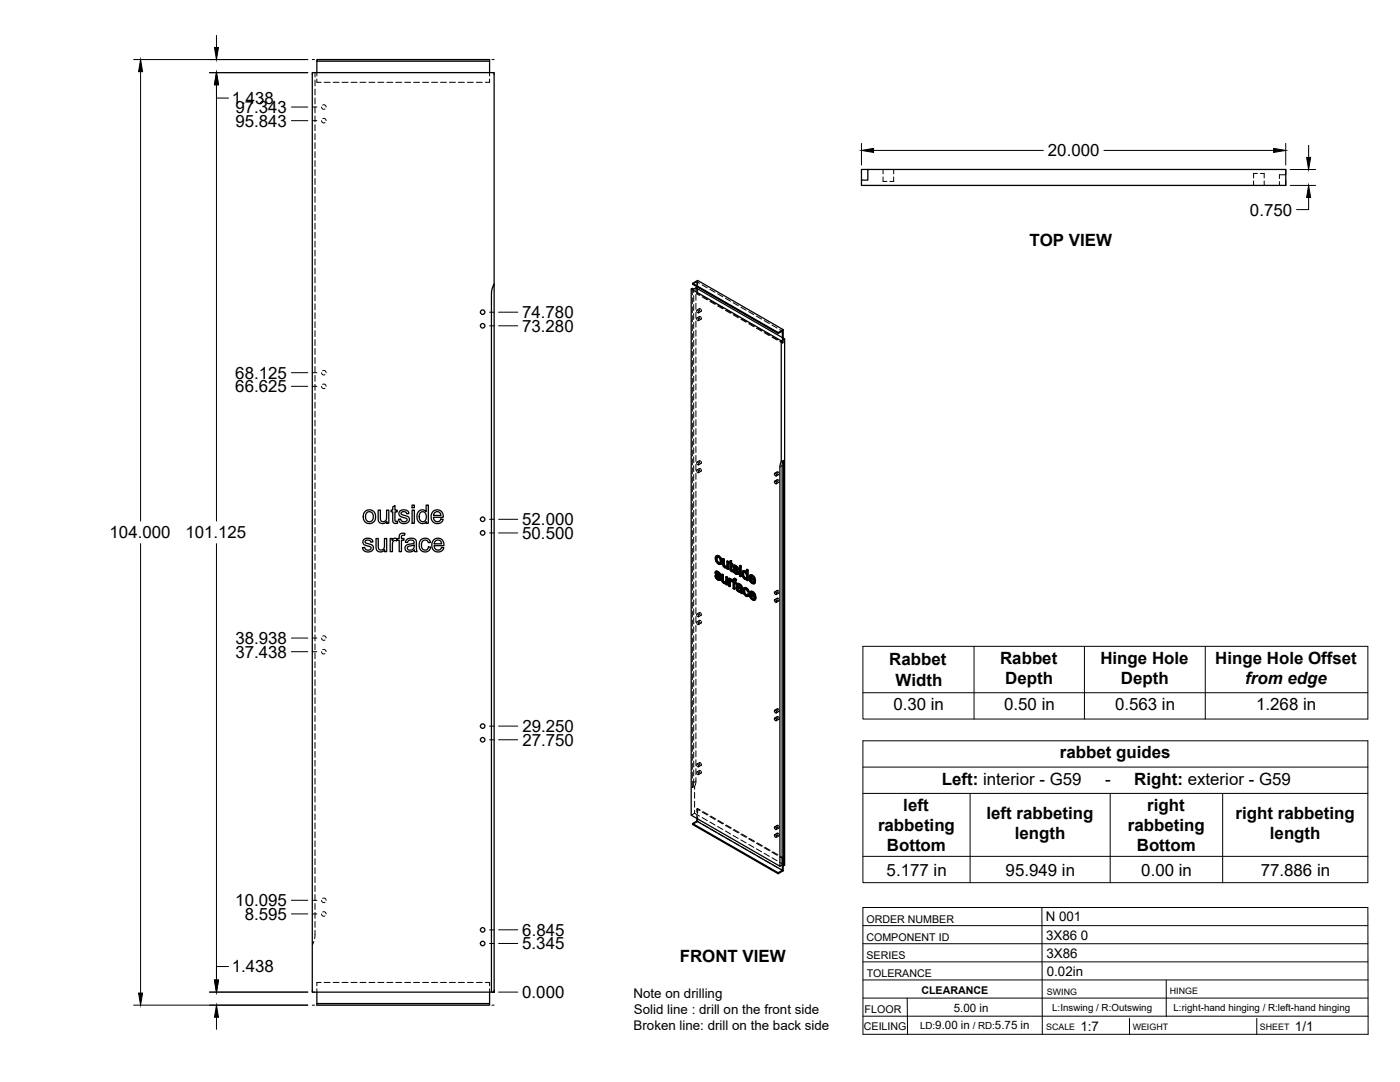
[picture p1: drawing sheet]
<svg xmlns="http://www.w3.org/2000/svg" width="559mm" height="432mm" viewBox="0 0 559 432" stroke-linecap="round" stroke-linejoin="round" font-family="sans-serif">
<!-- layer: Visible -->
<g fill="none" stroke="#000" stroke-width=".51">
<path d="M126.5 24.4v4.6M195.4 24.4h-68.9v-.6h68.9v5.2M346.4 67.6h-2.5v4.3h2.5v-4.3h166.8v6.4h-169.3v-2.1M197.2 113.3v282.6h-1v-278.5l.3-2.5zM197.2 113.3v-84.3h-72.5v366.9h71.5M275.9 115.3l.4-.2 .6 .3 .9-.5 35.4 20.4v209.9l-.5 .3M276.4 113.1l2-1.2 34.2 19.7M278.1 114.4v.7M310.6 132.7l-34.2-19.6v.3l34.2 19.7M312.6 131.6l-2 1.1v.4l1.7-1v2.6M312.6 131.6v3.3M313.2 135.3l-1.4 .7"/>
<path d="M309.2 192l.6 .2 .2 .8-.7-.2zM309.2 188.9l.6 .2 .2 .8-.7-.2zM311.8 184.3v-48.3l-35.9-20.7v210l35.4 20.4M311.8 184.3l-.5 2v159.4M312.7 183.8v161.7l-.5-.3M312.7 183.8l-.9 .5M312.7 183.8l-.5 2v159.4l-.9 .5M145.2 215.4l1.6-.6a1.77 1.77 0 0 1 2 1.5l-.8 .1a1.13 1.13 0 0 0-1.2-.9 1.13 1.13 0 0 0-1 .9l1.1 .6a2.13 2.13 0 0 1 2.1 1.2 2.2 2.2 0 0 1-1.6 2.1 2.2 2.2 0 0 1-2.4-.9l-.3-.8 .9-.2a1.21 1.21 0 0 0 1.2 1.3 1.21 1.21 0 0 0 1.2-1.4l-.8-.3a2.34 2.34 0 0 1-2.3-1.3zM145.8 204a2.63 2.63 0 0 1 4.1 2.2 2.63 2.63 0 0 1-4 2.2 3.3 3.3 0 0 1-.1-4.4zM146.5 204.6l.6-.4a1.97 1.97 0 0 1 1.9 2 1.97 1.97 0 0 1-1.9 2l-.8-.5-.4-.9 .1-1.5zM150.1 214.9h.9v2.9a1.32 1.32 0 0 0 1.3 1.7 1.32 1.32 0 0 0 1.2-1.8v-2.8h.8v5.3h-.7v-.8a1.87 1.87 0 0 1-2.3 .8 1.87 1.87 0 0 1-1.2-2zM150.9 203.6h.9v2.9a1.31 1.31 0 0 0 1.3 1.7 1.31 1.31 0 0 0 1.2-1.8v-2.8h.9v5.2h-.8v-.7a1.87 1.87 0 0 1-2.2 .8 1.87 1.87 0 0 1-1.3-2.1z"/>
<path d="M155.7 214.9h.8v.8a1.27 1.27 0 0 1 2.1-.6l.7-.2v-.6a1.5 1.5 0 0 1 .7-1.4 1.5 1.5 0 0 1 1.6 0l-.1 .7a.81 .81 0 0 0-.9 0 .81 .81 0 0 0-.4 .8v.5h1v.7h-1v4.6h-.9v-4.6h-.7v-.4l-.3 .7-.4-.2a1.21 1.21 0 0 0-1.3 1.7v2.8h-.9zM156.8 202.3l.8-.6v1.9h.9v.7h-.9l.1 3.5 .8 .2 .2 .8-.7 .1a1.16 1.16 0 0 1-1.2-1.6v-3h-.7v-.7h.7zM159.6 204l1.1-.5h1.1a1.53 1.53 0 0 1 1.4 1.4l-.9 .1a1.14 1.14 0 0 0-1.1-.9 1.14 1.14 0 0 0-1.1 1l.8 .4a2.95 2.95 0 0 1 2.4 1.2 2.14 2.14 0 0 1-1.4 2.2 2.14 2.14 0 0 1-2.5-.7l-.4-.9 .9-.2a1.21 1.21 0 0 0 1.3 1.2 1.21 1.21 0 0 0 1.1-1.3l-.7-.3a2.34 2.34 0 0 1-2.3-1.4v-.7zM162.2 215.5l.8-.5 1.6-.2 .9 .3 .6 .7 .4 4.4h-1l-.1-.7-1.7 .8a1.63 1.63 0 0 1-2.1-1.6 1.63 1.63 0 0 1 2.1-1.6l.6-.1a.77 .77 0 0 0 1-.7 .77 .77 0 0 0-1-.8 1.28 1.28 0 0 0-1.6 1l-.9-.1zM162.8 218.2l1.6-.4a.49 .49 0 0 1 .7-.3 .49 .49 0 0 1 .2 .7 1.43 1.43 0 0 1-1.1 1.3 1.43 1.43 0 0 1-1.6-.7zM164.5 203.6h.9v5.2h-.9zM164.5 201.6h.9v1h-.9zM167.1 204.1a1.99 1.99 0 0 1 3 .1v-2.6h.9v7.2h-.9v-.6a2.17 2.17 0 0 1-2.6 .4 2.17 2.17 0 0 1-1.1-2.4l.2-1.2zM167.7 204.7l.6-.4a2.07 2.07 0 0 1 1.9 1.4 2.07 2.07 0 0 1-.8 2.3v.1a1.79 1.79 0 0 1-1.9-.7 1.79 1.79 0 0 1-.1-2zM168 215.4a2.24 2.24 0 0 1 3.8 1.1l-.9 .1a1.44 1.44 0 0 0-1.8-1 1.44 1.44 0 0 0-.9 1.9l.3 1.4a1.33 1.33 0 0 0 1.5 .6 1.33 1.33 0 0 0 1-1.3l.9 .2-.4 1a2.4 2.4 0 0 1-3 .6 2.4 2.4 0 0 1-1.2-2.8zM172.8 204.2a2.45 2.45 0 0 1 2.9-.5 2.45 2.45 0 0 1 1.2 2.7h-3.9l.2 .9a1.49 1.49 0 0 0 1.4 .9 1.49 1.49 0 0 0 1.4-1.1l.9 .1a2.57 2.57 0 0 1-3.5 1.5 2.57 2.57 0 0 1-1.1-3.7zM173 215.5a2.45 2.45 0 0 1 3-.4 2.45 2.45 0 0 1 1.2 2.7h-3.9l.2 .8a1.49 1.49 0 0 0 1.4 .9 1.49 1.49 0 0 0 1.4-1l.9 .1-.4 .8a2.66 2.66 0 0 1-3.7 .3 2.66 2.66 0 0 1-.4-3.7z"/>
<path d="M173.5 204.6l.6-.4 1 .1 .6 .5 .3 .9h-3zM173.8 215.9l.6-.3a1.42 1.42 0 0 1 1.9 1.4h-3zM285.4 229.8l.4 .2M285.7 228l.9 .1M285.8 230l.2-.2 .2 .6-.2 .2zM285.9 228.7l.4 .3M285.9 228.9l1.5 1.1M285.9 221.8h1.1zM285.9 221.8l-.3 .5-.1 1 .9 1.5a.98 .98 0 0 0 1.4 .2M286 227.9l-.4 .2M286 223.1l.2 .9M286 230.6l.5 .4h.5"/>
<path d="M286 228.1h.6l.5 .4M286 229.8h-.6l.5 1.1 .8 .6h.7M286.1 229.2l1.5 1.2M286.1 228.5v.1M286.1 228.8l-.2-.2 .6 .1 .9 1M286.2 224l.2-.1 .6 .6-.3 .2zM286.2 230.4l.5 .5M286.2 227.9l-.6 .3-.1 .6 1.5 1.8-.1 .5M286.4 222.3l-.2 .6M286.4 228.2l1.1 .8M286.4 223.9l-.2-1-.2 .2a.67 .67 0 0 1 .6-.9 .67 .67 0 0 1 .7 .8l.2 .9a.55 .55 0 0 1-.1 .7 .55 .55 0 0 1-.7 .1M286.5 231l.4 .1"/>
<path d="M286.7 221.9l.9 .9 .2-.1 .4 1.3M286.9 228.6l.4 .5 .2-.1 .2 .5-.3 .2-.1-.6M287 224.5l.3 .1M287 221.8l.8 .9M287 231.1h-.1M287.1 230.1l.3 .5 .2-.2 .1 .5M287.4 230.6l.1 .5 .2-.2-.1 .5M287.5 231.1l-.1 .4 .2-.1-.3 .2M287.6 222.8l.4 1.4 .2-.2-.2 .9M287.8 225.1l-.2 .1M288 224.2l-.2 .9M288 229.2l.7 .2v2.2"/>
<path d="M288.5 223l.6 .1 .1 2.2M288.5 229.5v2.2l.2-.1 .2 .4M288.5 231.7l.2 .4 .5 .2M288.7 232.1l.9 .3-.2 .1M288.7 229.4l-.7-.2 .1 2.5 .8 1.1h.9M288.9 223.2v2.3l.3-.2 .1 .5M288.9 225.5l.2 .4 .6 .2M289 232.4l.4 .1M289.1 225.9l.3 .3h.6l-.2 .1M289.1 223.1l-.6-.1 .1 2.7 .7 .9 .9-.1v.5l.4 .2M289.4 226.2l.4 .1M289.7 230.2l.7 .1v3l-.2 .2v-3"/>
<path d="M289.8 232.8v.4l.4 .3M289.8 232.8l-.2 .1M290.1 224l.7 .1v3l-.2 .1v-3M290.2 226.6l-.2 .1M290.4 230.3l-.7-.1v1.8l-.3 .5M290.8 224.1l-.7-.1v1.9l-.3 .4M290.8 230.8l.7 .1v.4M291.2 231.1v.4l.8-.3M291.3 224.4l-.3 .1v.4l.3 .1 .1 2.5 .4 .5 .7 .1-.1-.5h-.4M291.3 223.9l.7-.2v1.1M291.4 232l.1 2-.2 .1v-1.6M291.5 230.9l-.7-.1v3l.5 .3"/>
<path d="M291.5 231.3l.5-.1 .4 .3M291.6 231.8v.1M291.7 231.1l-.3 .2M291.8 223.9v1l.6 .1M291.8 224.9l.6 .1-.2 .6v-.4M291.8 231.3l.4 .4M291.8 227.4l.4 .1M291.9 227.5l.5 .1M292 223.7l-.7 .2v.8l-.3-.2M292 225.4v1.8M292.1 232.1l-.6-.3v.6M292.2 231.6h.4v.3z"/>
<path d="M292.2 225.6l-.4-.3v2l.3 .1M292.2 232.1l.4 .2v2.6l.5 .2M292.2 231.6v.5M292.2 231.8l-.1 .3M292.2 227.7l.1 .5M292.2 232.1h-.1M292.5 227.4l.4 .2M292.8 225.7h.9M292.9 230.9l1.1 .3M292.9 227.6l.2-.1 .2 .5-.2 .2zM293 226.3l.4 .4M293 226.5l1.5 1.1"/>
<path d="M293.1 232.1l.7 .2-.2 .5v-.4M293.1 225.5l-.3 .2M293.1 230.8l-.3 .2M293.1 228.2l.5 .4h.6M293.1 225.7l1.2 .4M293.1 227.5l-.6-.1 .4 1 1 .8 .6-.1M293.2 226.8l1.6 1.2M293.2 226.1v.1M293.3 226.4l-.3-.2 .7 .2 .8 .9M293.3 231.5v.5M293.3 232.6v2.4l-.2 .1v-2.6l.5 .3M293.3 231.1l.7 .1-.3 .6 .1-.4"/>
<path d="M293.3 228l.5 .5M293.3 225.6l-.6 .2-.1 .6 1.5 1.8-.1 .5M293.5 225.8l1.1 .8M293.6 230.9l-.8 .1-.2 .6M293.6 228.6l.4 .1M293.7 231.8l-.6-.3v.6l.7 .2M294 233l-.2 .4 .5 .3M294 233l.6-.2 .6 .2M294 226.3l.4 .4 .2-.1 .2 .5-.3 .2-.1-.6M294.1 234.2l.6-.1 .9 .4M294.1 228.7h-.1M294.2 227.8l.3 .4 .3-.2 .1 .6"/>
<path d="M294.2 235l.2 .4 .6 .2M294.3 234.8l.3 .5M294.3 234.1l-.3 .2M294.4 235.4l.3 .4h.7h-.7M294.4 234.7l-.1 .1M294.4 232.9l1.4 .5M294.5 234.7l.4 .1a.59 .59 0 0 1 .6 .3 .59 .59 0 0 1-.1 .7l-.2 .1M294.5 234.7l-.2 .1M294.5 234.7l-.1 .2M294.5 228.2l.1 .5 .3-.1-.2 .4M294.6 233.4l-.3 .3 .3-.3 .7 .5a.36 .36 0 0 1 .3 .4 .36 .36 0 0 1-.4 .3l-.8-.3M294.6 234.1l-.8 .3 .1 .9 .9 .9h.8l.6 .7"/>
<path d="M294.6 228.7l-.1 .4 .2-.1-.3 .2M294.6 232.8l-.5 .2M295 233.2l1.1 .6M295.2 226.9l.6 .1zM295.2 225.7l.6 .1zM295.2 226.9v3l.4 .2M295.2 225.7v.6l.4 .2M295.6 233.6l.6 .7M295.8 227v3l-.2 .1v-3M295.8 225.8l-.2 .7v-.5M295.8 234l.2 .4 .2-.1 .1 2.1M296 234.4v2.1l.3-.1 .1 .4-.2 .1-.2-.4"/>
<path d="M296.6 229.2l.2 1M296.6 227.8h.9l.4 .4M296.7 227.8l-.2 .1M296.8 230.2l.2-.2 .5 .6-.2 .1zM296.8 228.4l.6 .1 .5 1v1.1l-.6 .1M296.8 228.4l-.2 .8 .2-.2 .2 1M296.8 228.4h.1M296.9 227.7l-.2 .1M297 228.3l-.2 .7M297 235.9l.2 1 .2-.1 .6 .5M297.1 234.6h.9l.7 .7M297.2 236.9l.6 .6 .5-.1"/>
<path d="M297.2 228l.7 .3M297.3 234.5l-.4 .2M297.4 235.1l-.2 .7M297.5 227.8l-.5-.1a1.76 1.76 0 0 0-.2 3.1l.7 .4 .5-.1M297.5 230.6l.3 .1M297.8 234.8l.6 .6 .3-.1 .3 .9-.2 .1-.4-.9M297.9 227.3l.7 .1v4.2l-.2 .1v-4.1M298 231.1v.4l.4 .2M298 231.1l-.2 .1M298 234.6a1.11 1.11 0 0 0-1.4 .3 1.11 1.11 0 0 0 0 1.4l.7 1.3 1.2 .4M298.4 237.1l.4 .3M298.6 227.4l-.7-.1v1.5l-.3-.5"/>
<path d="M298.8 236.3l-.4-.2-.4-.7a.52 .52 0 0 0-.8-.2 .52 .52 0 0 0 0 .8l.2 .8M298.8 237.4l.3-.1-.6 .7zM299.1 237.3l-.5-.3-.4 .6-.4-.1M299.3 229.6l1.1-.1 .8 .9M299.4 230.5l1.5 .9-.5-1.1a.52 .52 0 0 0-.6-.3 .52 .52 0 0 0-.4 .5l.2-.1 1.2 .7M299.4 236.1h1.1l.8 .9M299.6 237.1l1.4 .8-.5-1a.51 .51 0 0 0-.5-.4 .51 .51 0 0 0-.4 .6l1.4 .5M299.6 231.8l.6 .6h.6M299.6 231.1l.2 .6M299.8 230l-.2 .4M299.8 237.6l.2 .7M299.8 238.4l.5 .6 .6-.1"/>
<path d="M299.9 236.5l-.1 .4M300.1 229.7l.9 .8 .2-.1 .3 1.4M300.2 232.4l.4 .1M300.3 236.2l.8 .9 .2-.1 .4 1.3M300.3 239l.4 .1M300.4 229.5l-.9-.1-.6 .8 .2 1.3 .7 1.1a.95 .95 0 0 0 1 .4 .95 .95 0 0 0 .7-.6M300.5 236.1l-.7-.2-.7 .7 .1 1.5 .8 1.1a.94 .94 0 0 0 .9 .4 .94 .94 0 0 0 .8-.7M300.7 232.4l-.1 .1M300.8 239l-.1 .1M300.9 232.2l.4 .3M301 230.5l.3 1.4 .2-.1-.2 .1M301 238.7l.5 .4"/>
<path d="M301.1 237.1l.4 1.4 .2-.2-.2 .2M301.3 232l-1.9-1.1 .2 .9 .2-.1 .6 .6M301.5 238.6l-2-1.1 .3 .9 .2-.1 .5 .5M301.5 232.4l-.5 .5M301.5 232.4l-.4-.3-.5 .4M301.7 238.9l-.5 .6M301.7 238.9l-.5-.3-.5 .5M309.2 236.2l.6 .2 .2 .8-.7-.2zM309.2 239.4l.6 .1 .2 .8-.7-.2zM309.2 286.6l.6 .2 .2 .7-.7-.1zM309.2 283.5l.6 .1 .2 .8-.7-.1zM278.1 326.6v1.1l-1.7 1v.3l34.2 19.7v-.4l-34.2-19.6"/>
<path d="M278.1 327.7l34.2 19.6-1.7 1M309.2 330l.6 .2 .2 .8-.7-.2zM309.2 333.1l.6 .2 .2 .8-.7-.2zM312.3 345.2v2.1M312.6 345.4v2.1l-2 1.2M126.5 395.9v5.3h68.9v-.7h-68.9M195.4 395.9v4.6"/>
<circle cx="192.6" cy="124.6" r=".9"/>
<circle cx="192.6" cy="130" r=".9"/>
<circle cx="192.6" cy="212.7" r=".9"/>
<circle cx="192.6" cy="207.2" r=".9"/>
<circle cx="192.6" cy="295.2" r=".9"/>
<circle cx="192.6" cy="289.8" r=".9"/>
<circle cx="192.6" cy="371.1" r=".9"/>
<circle cx="192.6" cy="376.5" r=".9"/>
</g>
<!-- layer: Hidden -->
<g fill="none" stroke="#000" stroke-width=".4">
<path d="M125.7 29v1.8M125.7 31.9v2.4M125.7 35.5v2.4M125.7 39.1v2.4M126.5 29v1.3M126.5 31.5v1.4h1.7M129.4 32.9h2.4M133 32.9h2.3M136.5 32.9h2.4M140.1 32.9h2.4M143.7 32.9h2.3M147.3 32.9h2.3"/>
<path d="M150.8 32.9h2.4M154.4 32.9h2.4M158 32.9h2.3M161.5 32.9h2.4M165.1 32.9h2.4M168.7 32.9h2.4M172.3 32.9h2.3M175.8 32.9h2.4M179.4 32.9h2.4M183 32.9h2.4M186.5 32.9h2.4M190.1 32.9h2.4"/>
<path d="M195.4 29v1.3M195.4 31.5v1.4h-1.7M125.7 42.7v2.3M125.7 46.2v2.4M125.7 49.8v2.4M125.7 53.4v2.4M125.7 56.9v2.4M128.4 48.2l.4 .7h.9M128.4 42.7l.4 .8h.9M128.8 47.4h1l.4 .8M128.8 41.9l1 .1 .4 .7M125.7 60.5v2.4"/>
<path d="M125.7 64.1v2.4M125.7 67.6v2.4M125.7 71.2v2.4M125.7 74.8v2.4M125.7 78.4v2.4M352.5 70.6v1.8h1.5M352.5 67.6v1.8M356.7 70.6v1.8h-1.5M356.7 67.6v1.8M500.4 72.2v1.8M501.9 69.2h-1.5v1.8M503.1 69.2h1.5v1.8"/>
<path d="M504.6 72.2v1.8M510.7 72.5v1.5M513.2 69.7h-2.5v1.6M125.7 81.9v2.4M125.7 85.5v2.4M125.7 89.1v2.4M125.7 92.7v2.3M125.7 96.2v2.4M125.7 99.8v2.4M125.7 103.4v2.3M125.7 107v2.3M125.7 110.5v2.4"/>
<path d="M125.7 114.1v2.4M125.7 117.7v2.3M276.3 115.1v2.6M276.3 118.9v2.3M276.9 115.4v1.4M276.9 118v2.4M277.8 114.9v1.4M277.8 117.5v2.3M278.1 112.5v1.9M278.1 115.1v2.2M278.1 112.5l-1.7 .9M278.1 112.5l1.1 .6"/>
<path d="M278.4 117.1l-.3 .2 1.1 .6M278.4 111.9v2M278.4 115.1v2M278.4 117.1l1.1 .6M280.2 113.7l2.1 1.2M280.2 118.5l2.1 1.2M280.6 118.3l2 1.2M283.3 115.5l2.1 1.1M286.4 117.2l2.1 1.2M289.5 119l2.1 1.2M125.7 121.2v2.4M125.7 124.8v2.4"/>
<path d="M125.7 128.4v2.4M125.7 132v2.3M125.7 135.5v2.4M125.7 139.1v2.4M276.3 122.4v2.4M276.3 126v2.4M276.3 129.6v2.4M276.3 133.1v2.4M276.3 136.7v2.4M276.9 121.6v2.3M276.9 125.1v2.4M276.9 128.7v2.4"/>
<path d="M276.9 132.3v2.4M276.9 135.8v2.4M276.9 139.4v2.4M277.8 121v2.4M277.8 124.6v2.4M277.8 128.2v2.4M277.8 131.8v2.3M277.8 135.3v2.4M277.8 138.9v2.4M278.2 126.9a.56 .56 0 0 1 .7 .3 .56 .56 0 0 1-.4 .8l-.4-.7zM278.2 123.8a.56 .56 0 0 1 .7 .3 .56 .56 0 0 1-.4 .7l-.4-.6zM279.1 126.4a.55 .55 0 0 1 .8 .3 .55 .55 0 0 1-.4 .7z"/>
<path d="M279.1 123.3a.54 .54 0 0 1 .8 .2 .54 .54 0 0 1-.4 .7zM279.2 126.3l-1 .6M279.2 123.2l-1 .6M279.8 127.4l-1 .6M279.8 124.3l-1 .6M283.3 120.3l2.1 1.2M283.7 120.1l2 1.2M286.4 122.1l2.1 1.2M286.7 121.9l2.1 1.2M289.5 123.8l2.1 1.2M289.9 123.7l2 1.1M292.6 120.8l2.1 1.2"/>
<path d="M292.6 125.6l2.1 1.2M292.9 125.4l2.1 1.2M295.7 122.6l2.1 1.2M295.7 127.4l2.1 1.2M296 127.2l2.1 1.2M298.8 124.4l2.1 1.2M298.8 129.2l2.1 1.2M299.1 129l2.1 1.2M301.9 126.2l2.1 1.1M301.9 131l2.1 1.2M302.2 130.8l2.1 1.2M305 127.9l2.1 1.2"/>
<path d="M305 132.8l2.1 1.1M305.3 132.6l2.1 1.2M308.1 129.7l2.1 1.2M308.1 134.5l2.1 1.2M308.4 134.3l2.1 1.3M311.2 131.5l1.1 .6M311.2 136.3l1.1 .6M311.5 136.1l1.1 .7M312.3 134.7v2.2l.3-.1v-1.9M125.7 142.7v2.4M125.7 146.2v2.4M125.7 149.8v2.4"/>
<path d="M125.7 153.4v2.4M125.7 157v2.3M128.4 154.2l.4 .8h.9M128.4 148.7l.4 .8h.9M128.8 153.4h1l.4 .8M128.8 148h1l.4 .7M276.3 140.3v2.4M276.3 143.8v2.4M276.3 147.4v2.4M276.3 151v2.4M276.3 154.6v2.4M276.3 158.1v2.4"/>
<path d="M276.9 143v2.4M276.9 146.6v2.3M276.9 150.1v2.4M276.9 153.7v2.4M276.9 157.3v2.4M277.8 142.5v2.3M277.8 146.1v2.3M277.8 149.6v2.4M277.8 153.2v2.4M277.8 156.8v2.3M125.7 160.5v2.4M125.7 164.1v2.4"/>
<path d="M125.7 167.7v2.4M125.7 171.2v2.4M125.7 174.8v2.4M125.7 178.4v2.4M276.3 161.7v2.4M276.3 165.3v2.4M276.3 168.9v2.3M276.3 172.4v2.4M276.3 176v2.4M276.3 179.6v2.3M276.9 160.8v2.4M276.9 164.4v2.4"/>
<path d="M276.9 168v2.4M276.9 171.6v2.3M276.9 175.1v2.4M276.9 178.7v2.4M277.8 160.3v2.4M277.8 163.9v2.4M277.8 167.5v2.4M277.8 171v2.4M277.8 174.6v2.4M277.8 178.2v2.4M125.7 181.9v2.4M125.7 185.5v2.4"/>
<path d="M125.7 189.1v2.4M125.7 192.7v2.4M125.7 196.2v2.4M125.7 199.8v2.4M276.3 183.2v2.3M276.3 186.7v2.4M276.3 190.3v2.4M276.3 193.9v2.3M276.3 197.4v2.4M276.9 182.3v2.4M276.9 185.8v2.4M276.9 189.4v2.4"/>
<path d="M276.9 193v2.4M276.9 196.6v2.3M277.8 181.8v2.4M277.8 185.3v2.4M277.8 188.9v2.4M277.8 192.5v2.4M277.8 196v2.4M277.8 199.6v2.4M278.1 187.6a.55 .55 0 0 1 .8 .3 .55 .55 0 0 1-.4 .7zM278.2 184.5a.55 .55 0 0 1 .7 .3 .55 .55 0 0 1-.4 .7l-.4-.5zM279.2 187a.56 .56 0 0 1 .7 .3 .56 .56 0 0 1-.4 .7l-.4-.6zM279.2 183.9a.56 .56 0 0 1 .7 .3 .56 .56 0 0 1-.4 .7l-.4-.6z"/>
<path d="M279.2 187l-1 .5M279.2 183.9l-1 .5M279.8 188.1l-1 .5M279.8 185l-1 .5M310.2 191.5a.53 .53 0 0 1 .7 .2 .53 .53 0 0 1-.4 .7zM310.2 188.3a.53 .53 0 0 1 .7 .3 .53 .53 0 0 1-.4 .7zM310.2 191.4l-1 .6M310.2 188.3l-1 .6M310.9 192.5l-1 .6M310.9 189.4l-1 .6M125.7 203.4v2.4M125.7 207v2.3"/>
<path d="M125.7 210.5v2.4M125.7 214.1v2.4M125.7 217.7v2.3M276.3 201v2.4M276.3 204.6v2.4M276.3 208.2v2.3M276.3 211.7v2.4M276.3 215.3v2.4M276.3 218.9v2.4M276.9 200.1v2.4M276.9 203.7v2.4M276.9 207.3v2.4"/>
<path d="M276.9 210.9v2.3M276.9 214.4v2.4M276.9 218v2.4M277.8 203.2v2.4M277.8 206.8v2.3M277.8 210.3v2.4M277.8 213.9v2.4M277.8 217.5v2.4M125.7 221.3v2.3M125.7 224.8v2.4M125.7 228.4v2.4M125.7 232v2.3"/>
<path d="M125.7 235.5v2.4M125.7 239.1v2.4M276.3 222.4v2.4M276.3 226v2.4M276.3 229.6v2.4M276.3 233.2v2.3M276.3 236.7v2.4M276.9 221.6v2.3M276.9 225.1v2.4M276.9 228.7v2.4M276.9 232.3v2.4M276.9 235.9v2.3"/>
<path d="M276.9 239.4v2.4M277.8 221v2.4M277.8 224.6v2.4M277.8 228.2v2.4M277.8 231.8v2.3M277.8 235.3v2.4M277.8 238.9v2.4M285.6 229.7l.3 .9-.2 .1M285.7 228.4l-.2 .6M285.7 228.1l-.3 .4M285.7 222.7l.4 1.3-.2 .2M285.7 228.9l.3 .4-.2 .1"/>
<path d="M285.9 228l-.4 .2M285.9 230.6l.8 .7-.2 .1M286 229.3l1.2 1.1-.3 .1M286.1 224l.9 1-.3 .1M286.1 228.5h.5l-.2 .2M286.1 221.7l-.6 1.1M286.2 222.3l.8-.1-.3 .2M286.6 228.5l.4 .4-.2 .1M286.7 231.3l.6 .2-.3 .1M287 222.2l.5 .6-.2 .2M287 225l.6 .1-.2 .2M287 228.9l.2 .5-.2 .1"/>
<path d="M287.1 231h-.1M287.1 231l-.1 .1M287.2 230.4l.1 .3-.2 .2M287.2 229.4l.5 .1M287.3 230.7l-.2 .3M287.5 231.4l-.2 .1M287.5 224.6h-.2M287.5 222.8l.2 1-.2 .1M287.7 223.8l-.4 .9M287.8 225.1h-.2M288.3 229.1v2.4l-.2 .1M288.3 231.5l-.1 .6"/>
<path d="M288.4 231.9l.3 .4-.2 .2M288.7 222.9v2.3l-.2 .2M288.7 225.2l-.1 .6M288.7 232.3l.5 .4-.3 .1M288.8 225.7l.3 .4-.2 .1M289.1 226.1l.5 .4-.3 .1M289.2 232.7h.8l-.2 .1M289.6 226.5l.8-.1-.2 .1M289.6 232.4h.1M289.8 232.4l-.3 .1M289.8 232.8h.1M289.9 232.2l-.3 .2"/>
<path d="M289.9 230.1v1.9l-.3 .3M290 232.7l-.2 .5M290 233.1l.4 .2M290 226.2h.1M290.2 226.1l-.3 .2M290.2 226.5v.1M290.3 226l-.3 .2M290.3 223.8v1.9l-.3 .4M290.4 226.4l-.2 .6M290.4 226.9l.4 .2M291.1 230.7v3l-.3 .1M291.1 233.7l.4 .3"/>
<path d="M291.2 224.7l.4 .2-.3 .1M291.2 224.3l-.2 .6M291.3 224.4l.3 .1M291.5 231.3v.1M291.6 224.9v2.4l-.2 .1M291.6 223.8l-.3 .9M291.6 227.3l.2 .3-.2 .2M291.7 231.2l-.5 .3M291.7 231.7l-.1 .1M291.7 231.7h.3l-.2 .1M291.8 225.3l.2-.1v.2M291.8 227.6l.4 .3-.2 .1"/>
<path d="M292 231.7l.3 .3M292 225.2l.4 .2M292.2 227.9l.3 .2M292.2 231.8l.3-.1-.2 .3M292.3 232l-.1 .1M292.4 231.5l.1 .1M292.5 231.9l.3 .2-.2 .2M292.5 231.7l-.3 .4M292.5 231.5l-.3 .2M292.6 231.6l.2 .2M292.7 227.3l.3 .9-.2 .1M292.8 226l-.1 .6"/>
<path d="M292.8 232.1v2.7l-.2 .1M292.8 234.8l.5 .2M292.9 226.5l.3 .4-.3 .2M292.9 225.7l-.4 .4M292.9 231l-.3 .9M293 225.6l-.4 .2M293 230.8l-.3 .3M293 228.2l.8 .7-.2 .1M293.1 232.5l.2-.1v.2M293.1 226.1h.1M293.1 231.5h.2M293.2 226.9l1.1 1.1-.3 .1"/>
<path d="M293.3 232.4l.5 .3M293.3 226l-.2 .2M293.3 226l.5 .1-.3 .2M293.4 231.4l.2 .1-.2 .1M293.6 231.5l.3 .1M293.8 226.1l.4 .4-.3 .1M293.8 228.9l.6 .2-.3 .1M294 234.6l.2 .8-.2 .1M294 233l.3-.1-.5 .5M294 233.3l.5 .3M294.1 234.3l-.3 .4M294.2 228.6h.1"/>
<path d="M294.2 226.5l.1 .5-.2 .1M294.2 234.1l-.4 .3M294.2 235.4l.7 .6-.3 .1M294.3 228.6l-.2 .1M294.3 228l-.1 .5M294.3 227l.5 .1M294.4 228.3l-.1 .3M294.5 233.4h.1M294.5 234.7h.1M294.5 234.7h-.1M294.6 234.6l-.3 .2M294.6 229l-.2 .1"/>
<path d="M294.7 234.6l1.1 .4-.2 .1M294.7 233.3l.5 .1-.3 .2M294.9 236l.5 .2-.3 .1M295.2 233.4l.5 .5-.3 .1M295.4 236.2l.4-.1-.2 .1M295.4 226.7v3l-.2 .2M295.4 225.6l-.2 .7M295.4 229.7l.4 .3M295.4 226.2l.4 .2M295.6 234.5h.2M295.6 235.7l-.2 .2M295.7 233.9l.1 .5-.2 .1"/>
<path d="M295.7 235.6l-.2 .2M295.8 235l-.3 .7M295.8 234.4l-.2 .3M295.8 236.1l-.1 .5M295.9 236.5l.5 .3M296.4 228.8l.1 .9-.2 .1M296.5 229.7l.4 .8-.2 .1M296.5 228l-.4 .9M296.7 227.8l-.5 .4M296.8 235.5l.3 1.4-.2 .1M296.9 230.5l.6 .5-.3 .1M296.9 234.8l-.3 .9"/>
<path d="M297 228.3h.5l-.2 .1M297 228.3l-.2 .1M297 228.3h.1M297.1 236.9l.9 .9-.2 .1M297.1 234.5l-.4 .4M297.4 235.1l-.2 .1M297.5 235l.5 .1-.2 .1M297.5 231l.5 .1M297.5 228.3l.5 .6-.2 .1M297.9 228.3l.3 .4M298 237.8l.7 .1M298 235.1l.4 .3-.2 .2"/>
<path d="M298 228.9l.2 .7-.2 .4M298 230.6l-.2 .1M298.2 227.2l-.3 1.6M298.2 229.9l-.4 .8M298.2 231l-.2 .5M298.2 231.4l.4 .2M298.4 235.4l.2 .6-.2 .1M298.4 237.4h-.1M298.6 236l.4 .2M298.6 237l-.4 .6M299.1 230.4l.4 1.4-.2 .1M299.3 237l.3 1.3-.2 .1"/>
<path d="M299.4 230.9l.2-.1v.3M299.5 231.8l.9 .9-.2 .1M299.5 229.4l-.6 1.1M299.5 237.5l.2-.2 .1 .3M299.6 238.3l.9 .9-.2 .2M299.6 230.8l1.9 1.1M299.6 236l-.5 1.1M299.7 237.3l2 1.2M299.8 230h-.2M299.9 229.9l.5 .1-.3 .1M299.9 236.5l-.1 .1M300 236.5h.5l-.2 .1"/>
<path d="M300.4 230l.5 .5-.2 .2M300.4 232.7l.7 .2-.2 .1M300.5 236.5l.6 .6-.3 .1M300.5 239.2l.8 .2-.2 .1M300.8 232.3v.1M300.8 232.3l-.1 .1M300.8 231.1l.3 .1M300.9 232.3l-.2 .2M300.9 230.5l.2 .7-.2 .2M300.9 238.9h.1M300.9 238.9l-.1 .1M301 237.6l.2 .2"/>
<path d="M301 238.9l-.2 .1M301.1 237.1l.1 .7-.2 .1M301.1 232.1l-.3 .2M301.2 238.6l-.3 .3M301.2 232.8l-.1 .1M301.4 239.4h-.1M310.2 235.6a.53 .53 0 0 1 .7 .3 .53 .53 0 0 1-.4 .7zM310.2 238.8a.53 .53 0 0 1 .7 .3 .53 .53 0 0 1-.4 .7zM310.2 235.6l-1 .6M310.2 238.7l-1 .6M310.9 236.7l-1 .6M310.9 239.8l-1 .6"/>
<path d="M125.7 242.7v2.4M125.7 246.3v2.3M125.7 249.8v2.4M125.7 253.4v2.4M125.7 257v2.4M128.4 254.7l.5 .8 .8-.1M128.8 253.9h1l.4 .7M128.8 259.3l.8-.1 .6 .9M276.3 240.3v2.4M276.3 243.9v2.4M276.3 247.4v2.4M276.3 251v2.4"/>
<path d="M276.3 254.6v2.4M276.3 258.1v2.4M276.9 243v2.4M276.9 246.6v2.4M276.9 250.1v2.4M276.9 253.7v2.4M276.9 257.3v2.4M277.8 242.5v2.4M277.8 246.1v2.3M277.8 249.6v2.4M277.8 253.2v2.4M277.8 256.8v2.3"/>
<path d="M278.2 245.1a.56 .56 0 0 1 .7 .3 .56 .56 0 0 1-.4 .7l-.4-.6zM278.2 248.2a.56 .56 0 0 1 .7 .3 .56 .56 0 0 1-.4 .7l-.4-.6zM279.1 247.7a.54 .54 0 0 1 .8 .2 .54 .54 0 0 1-.4 .7zM279.2 244.5a.56 .56 0 0 1 .7 .3 .56 .56 0 0 1-.4 .7l-.4-.5zM279.2 244.5l-1 .5M279.2 247.6l-1 .6M279.8 245.6l-1 .5M279.8 248.7l-1 .6M125.7 260.5v2.4M125.7 264.1v2.4M125.7 267.7v2.4M125.7 271.3v2.3"/>
<path d="M125.7 274.8v2.4M125.7 278.4v2.4M128.4 260.1l.4 .8h.9M276.3 261.7v2.4M276.3 265.3v2.4M276.3 268.9v2.4M276.3 272.4v2.4M276.3 276v2.4M276.3 279.6v2.4M276.9 260.9v2.3M276.9 264.4v2.4M276.9 268v2.4"/>
<path d="M276.9 271.6v2.4M276.9 275.1v2.4M276.9 278.7v2.4M277.8 260.4v2.3M277.8 263.9v2.4M277.8 267.5v2.4M277.8 271.1v2.3M277.8 274.6v2.4M277.8 278.2v2.4M125.7 282v2.4M125.7 285.5v2.4M125.7 289.1v2.4"/>
<path d="M125.7 292.7v2.4M125.7 296.3v2.3M125.7 299.8v2.4M276.3 283.2v2.3M276.3 286.7v2.4M276.3 290.3v2.4M276.3 293.9v2.3M276.3 297.5v2.3M276.9 282.3v2.4M276.9 285.9v2.3M276.9 289.4v2.4M276.9 293v2.4"/>
<path d="M276.9 296.6v2.4M277.8 281.8v2.4M277.8 285.3v2.4M277.8 288.9v2.4M277.8 292.5v2.4M277.8 296.1v2.4M277.8 299.6v2.4M310.2 286a.53 .53 0 0 1 .7 .3 .53 .53 0 0 1-.4 .7zM310.2 282.9a.53 .53 0 0 1 .7 .3 .53 .53 0 0 1-.4 .7zM310.2 285.9l-1 .6M310.2 282.8l-1 .6M310.9 287l-1 .6"/>
<path d="M310.9 283.9l-1 .6M125.7 303.4v2.4M125.7 307v2.4M125.7 310.6v2.3M125.7 314.1v2.4M125.7 317.7v2.4M276.3 301v2.4M276.3 304.6v2.4M276.3 308.2v2.3M276.9 310.9l-.1 2.3-.5 1.1M276.9 300.1v2.4M276.9 303.7v2.4"/>
<path d="M276.9 307.3v2.4M277.2 313.8v1.2M277.2 316.2v2.4M277.2 319.8v2.4M277.8 310.3l-.1 2.4a1.87 1.87 0 0 1-1.4 1.6v-2.6M277.8 303.2v2.4M277.8 306.8v2.4M278.1 308.1a.54 .54 0 0 1 .8 .3 .54 .54 0 0 1-.4 .7zM278.2 304.9a.56 .56 0 0 1 .7 .4 .56 .56 0 0 1-.4 .7l-.4-.5zM279.2 304.4a.56 .56 0 0 1 .7 .3 .56 .56 0 0 1-.4 .7l-.4-.6zM279.2 307.5a.56 .56 0 0 1 .7 .3 .56 .56 0 0 1-.4 .7l-.4-.6zM279.2 304.4l-1 .5"/>
<path d="M279.2 307.5l-1 .5M279.8 305.5l-1 .5M279.8 308.6l-1 .5M125.7 321.3v2.3M125.7 324.8v2.4M125.7 328.4v2.4M125.7 332v2.4M125.7 335.6v2.3M125.7 339.1v2.4M277.2 323.3v1.2l2 1.2M277.2 324.5l-1.3 .8M278.1 324.1v-1.2l.3-.2v2"/>
<path d="M278.1 325.3v1.3M278.1 322.9l1.1 .6M278.4 327.9l-2 1.1M278.4 325.9v2M278.4 322.7l1.1 .6M278.4 327.9l1.1 .6M280.2 324.1l2.1 1.2M280.2 326.3l2.1 1.2M280.6 323.9l2 1.2M280.6 329.1l2 1.2M283.3 325.9l2.1 1.1M283.3 328.1l2.1 1.1"/>
<path d="M283.7 325.7l2 1.2M283.7 330.9l2 1.1M286.4 327.6l2.1 1.2M286.4 329.8l2.1 1.2M286.7 327.4l2.1 1.2M286.7 332.6l2.1 1.2M289.5 329.4l2.1 1.2M289.5 331.6l2.1 1.2M289.9 329.2l2 1.2M289.9 334.4l2 1.2M292.6 331.2l2.1 1.2M292.6 333.4l2.1 1.2"/>
<path d="M292.9 331l2.1 1.2M292.9 336.2l2.1 1.2M295.7 333l2.1 1.2M295.7 335.2l2.1 1.2M296 332.8l2.1 1.2M296 338l2.1 1.2M298.8 334.8l2.1 1.2M298.8 337l2.1 1.2M299.1 334.6l2.1 1.2M299.1 339.8l2.1 1.2M301.9 336.6l2.1 1.1M301.9 338.8l2.1 1.1"/>
<path d="M302.2 336.4l2.1 1.1M305 338.3l2.1 1.2M305.3 338.1l2.1 1.2M308.4 339.9l2.1 1.2M310.2 329.4a.53 .53 0 0 1 .7 .3 .53 .53 0 0 1-.4 .7zM310.2 332.5a.53 .53 0 0 1 .7 .3 .53 .53 0 0 1-.4 .7zM310.2 329.4l-1 .5M310.2 332.5l-1 .6M310.9 330.5l-1 .5M310.9 333.6l-1 .6M125.7 342.7v2.4M125.7 346.3v2.4"/>
<path d="M125.7 349.8v2.4M125.7 353.4v2.4M125.7 357v2.4M128.4 359.3l.4 .8h.9M128.8 358.5l1 .1 .4 .7M302.2 341.6l2.1 1.2M305 340.5l2.1 1.2M305.3 343.3l2.1 1.2M308.1 340.1l2.1 1.2M308.1 342.3l2.1 1.2M308.4 345.1l2.1 1.2M311.2 341.9l1.1 .6 .3-.2"/>
<path d="M311.2 344.1l2 1.1M311.5 341.7l1.1 .6M311.5 346.9l1.1 .6M312.3 342.5v2.7M312.6 342.3v3.1M125.3 375.7l-.6 1.4M125.7 371.3l-.1 3.3M125.7 360.6v2.3M125.7 364.1v2.4M125.7 367.7v2.4M128.4 364.7l.4 .8h.9M128.8 364h1l.4 .7"/>
<path d="M126.5 394.6v1.3M128.2 392.1h-1.7v1.3M129.4 392.1h2.4M133 392.1h2.3M136.5 392.1h2.4M140.1 392.1h2.4M143.7 392.1h2.3M147.3 392.1h2.3M150.8 392.1h2.4M154.4 392.1h2.4M158 392.1h2.3M161.5 392.1h2.4"/>
<path d="M165.1 392.1h2.4M168.7 392.1h2.4M172.3 392.1h2.3M175.8 392.1h2.4M179.4 392.1h2.4M183 392.1h2.4M186.5 392.1h2.4M190.1 392.1h2.4M193.7 392.1h1.7v1.3M195.4 394.6v1.3"/>
</g>
<!-- layer: Reference -->
<g fill="none" stroke="#000" stroke-width=".4">
<path d="M124.7 23.8h.9M125.6 29h-.9v.9M196.3 29h.9v.9M196.3 23.8h.9M124.7 42.7h1.8M124.7 48.2h1.8M343.9 67.6v2.1M343.9 71.9v2.1M513.2 67.6v2.1M513.2 71.9v2.1M195.4 124.6h1.8M195.4 130h1.8"/>
<path d="M124.7 148.7h1.8M124.7 154.2h1.8M195.4 207.2h1.8M195.4 212.7h1.8M124.7 254.6h1.8M124.7 260.1h1.8M195.4 289.8h1.8M195.4 295.2h1.8M124.7 359.3h1.8M124.7 364.7h1.8M195.4 371.1h1.8M195.4 376.5h1.8"/>
<path d="M124.7 395v.9h.9M197.2 395v.9h-.9M124.7 401.2h.9M196.3 401.2h.9"/>
</g>
<!-- layer: Hidden Narrow -->
<path d="M286.7 230l-.2 .1M288.3 231l-.3 .1M288.7 224.7l-.2 .2M289.9 231.7l-.2 .1M290.3 225.4l-.2 .2M291.6 226.7l-.3 .1M292.8 231.4l-.2 .2M293.8 227.6l-.2 .1M295.1 234.7l-.2 .1M295.8 235.1l-.2 .2M277.8 311.8l-.9 .5" fill="none" stroke="#000" stroke-width=".4"/>
<!-- layer: Visible Narrow -->
<path d="M312.2 185.8l-.9 .5M286.7 229.4l-.2 .1M288.7 231l-.2 .2M289.1 224.8l-.2 .1M292 226.9l-.2 .2M293.3 231.7l-.2 .1M293.8 227l-.2 .1M295 234.3l-.2 .1M296.2 234.8l-.2 .1M296.2 235.5l-.2 .1" fill="none" stroke="#000" stroke-width=".4"/>
<!-- layer: Titleblock -->
<path d="M344.4 362.2h201.6l.1 50.6h-201.7zM344.4 369.4h201.6M344.4 376.6h201.6M415.9 362.2l.1 50.6M344.4 383.9h201.6M344.4 391.1h201.6M344.4 398.3h201.6M362.1 398.3l.1 14.4M465.5 391.3v14.4M344.4 405.5h201.7M450.8 406.4v6.4M501.6 406.4v6.4" fill="none" stroke="#000" stroke-width=".4"/>
<!-- layer: Custom Tables -->
<path d="M344.4 257.9h201.6v29.1h-201.6zM388.8 257.9v29.1M432.8 257.9v29.1M481.1 257.9v29.1M344.4 276.5h201.6M344.4 295.6h201.6v56.7h-201.6zM344.4 306.1h201.6M344.4 316.6h201.6M387.2 316.6v35.7M443.1 316.6v35.7M488 316.6v35.7M344.4 341.8h201.6" fill="none" stroke="#000" stroke-width=".4"/>
<!-- layer: FD_Dimensions -->
<g fill="none" stroke="#000" stroke-width=".4">
<path d="M86.4 14.1v4.8M53.3 23.8h69.6M56.1 28.6v179.4M83.6 29h39.3M86.4 38.7v.4h4.8M86.4 33.8v174.2M116.3 42.7h6.6M116.3 48.2h6.6M343.9 57.2v8.7M513.2 57.2v8.7M522.3 58v4.8M348.7 60h67.8"/>
<path d="M440.6 60h67.8M515 67.6h10.1M515 74h10.1M522.3 78.8v4.9h-4.8M199 124.6h7.7M199 130h7.7M116.3 148.7h6.6M116.3 154.2h6.6M56.1 217v179.3M86.4 217v174.1M199 207.2h7.7M199 212.7h7.7"/>
<path d="M116.3 254.6h6.6M116.3 260.1h6.6M199 289.8h7.7M199 295.2h7.7M116.3 359.3h6.6M116.3 364.7h6.6M199 371.1h7.7M199 376.5h7.7M83.6 395.9h39.3M91.2 385.7h-4.8v.6M199 395.9h7.7M53.3 401.1h69.6"/>
<path d="M86.4 406v4.8"/>
</g>
<path d="M85.6 18.9h1.6l-.8 4.9zM56.1 23.8l.8 4.8h-1.6zM86.4 29l.8 4.8h-1.6zM343.9 60l4.8-.8v1.6zM508.4 59.2l4.8 .8-4.8 .8zM521.5 62.8h1.6l-.8 4.8zM522.3 74l.8 4.8h-1.6zM55.3 396.3h1.6l-.8 4.8zM85.6 391.1h1.6l-.8 4.8zM86.4 401.1l.8 4.9h-1.6z" fill="#000" stroke="#000" stroke-width=".4"/>
<g font-size="6.7">
<text x="92.5" y="41.5">1.438</text>
<text x="94" y="45.1">97.343</text>
<text x="94" y="50.5">95.843</text>
<text x="418.3" y="62.4">20.000</text>
<text x="498.9" y="86">0.750</text>
<text x="410.9" y="98.2">TOP VIEW</text>
<text x="208.4" y="127">74.780</text>
<text x="208.4" y="132.4">73.280</text>
<text x="93.9" y="151.1">68.125</text>
<text x="93.9" y="156.5">66.625</text>
<text x="208.4" y="209.6">52.000</text>
<text x="43.7" y="214.8">104.000</text>
<text x="74" y="214.8">101.125</text>
<text x="208.4" y="215.1">50.500</text>
<text x="94" y="257">38.938</text>
<text x="94" y="262.4">37.438</text>
<text x="355" y="265.6">Rabbet</text>
<text x="399.2" y="264.9">Rabbet</text>
<text x="439.2" y="264.9">Hinge Hole</text>
<text x="485.1" y="264.9">Hinge Hole Offset</text>
<text x="357.5" y="273.6">Width</text>
<text x="401.2" y="273">Depth</text>
<text x="447.4" y="273">Depth</text>
<text x="497.1" y="273">from edge</text>
<text x="356.6" y="283.3">0.30 in</text>
<text x="400.8" y="283.3">0.50 in</text>
<text x="445.1" y="283.3">0.563 in</text>
<text x="501.4" y="283.3">1.268 in</text>
<text x="208.5" y="292.2">29.250</text>
<text x="208.5" y="297.6">27.750</text>
<text x="423" y="302.6">rabbet guides</text>
<text x="375.9" y="313.1">Left: interior - G59</text>
<text x="441.1" y="313.1">-</text>
<text x="452.7" y="313.1">Right: exterior - G59</text>
<text x="360.6" y="323.6">left</text>
<text x="457.9" y="323.5">right</text>
<text x="393.8" y="326.9">left rabbeting</text>
<text x="493.2" y="326.9">right rabbeting</text>
<text x="350.5" y="331.6">rabbeting</text>
<text x="405" y="335">length</text>
<text x="450.2" y="331.6">rabbeting</text>
<text x="506.9" y="334.9">length</text>
<text x="354" y="339.7">Bottom</text>
<text x="453.7" y="339.6">Bottom</text>
<text x="353.9" y="349.4">5.177 in</text>
<text x="401.4" y="349.4">95.949 in</text>
<text x="455.5" y="349.4">0.00 in</text>
<text x="503.2" y="349.4">77.886 in</text>
<text x="93.9" y="361.7">10.095</text>
<text x="97.7" y="367.1">8.595</text>
<text x="208.5" y="373.4">6.845</text>
<text x="208.4" y="378.9">5.345</text>
<text x="271.3" y="383.8">FRONT VIEW</text>
<text x="92.5" y="388.1">1.438</text>
<text x="208.4" y="398.3">0.000</text>
</g>
<g font-size="5.3">
<text x="417.4" y="367.6">N 001</text>
<text x="417.6" y="375.1">3X86 0</text>
<text x="417.7" y="382.2">3X86</text>
<text x="417.8" y="389.5">0.02in</text>
<text x="252.9" y="398.4">Note on drilling</text>
<text x="253" y="404.9">Solid line : drill on the front side</text>
<text x="252.9" y="411.2">Broken line: drill on the back side</text>
<text x="431.3" y="411.5">1:7</text>
<text x="516.9" y="411.5">1/1</text>
</g>
<g font-size="4.6">
<text x="380.7" y="403.7">5.00 in</text>
<text x="373.3" y="410.7">9.00 in</text>
<text x="397.1" y="410.7">5.75 in</text>
</g>
<g font-size="4.3">
<text x="345.8" y="368.4">ORDER NUMBER</text>
<text x="345.8" y="375.5">COMPONENT ID</text>
<text x="345.8" y="382.7">SERIES</text>
<text x="345.9" y="389.9">TOLERANCE</text>
<text x="367.7" y="396.7">CLEARANCE</text>
<text x="345.1" y="404.3">FLOOR</text>
<text x="344.8" y="411.1">CEILING</text>
</g>
<g font-size="3.9">
<text x="420" y="403.6">L:Inswing / R:Outswing</text>
<text x="468.4" y="403.6">L:right-hand hinging / R:left-hand hinging</text>
<text x="367.2" y="410.7">LD:</text>
<text x="388.2" y="410.7">/ RD:</text>
</g>
<g font-size="3.5">
<text x="417.9" y="397">SWING</text>
<text x="466.9" y="396.9">HINGE</text>
<text x="417.5" y="410.9">SCALE</text>
<text x="452.1" y="410.9">WEIGHT</text>
<text x="502.9" y="410.9">SHEET</text>
</g>
</svg>
